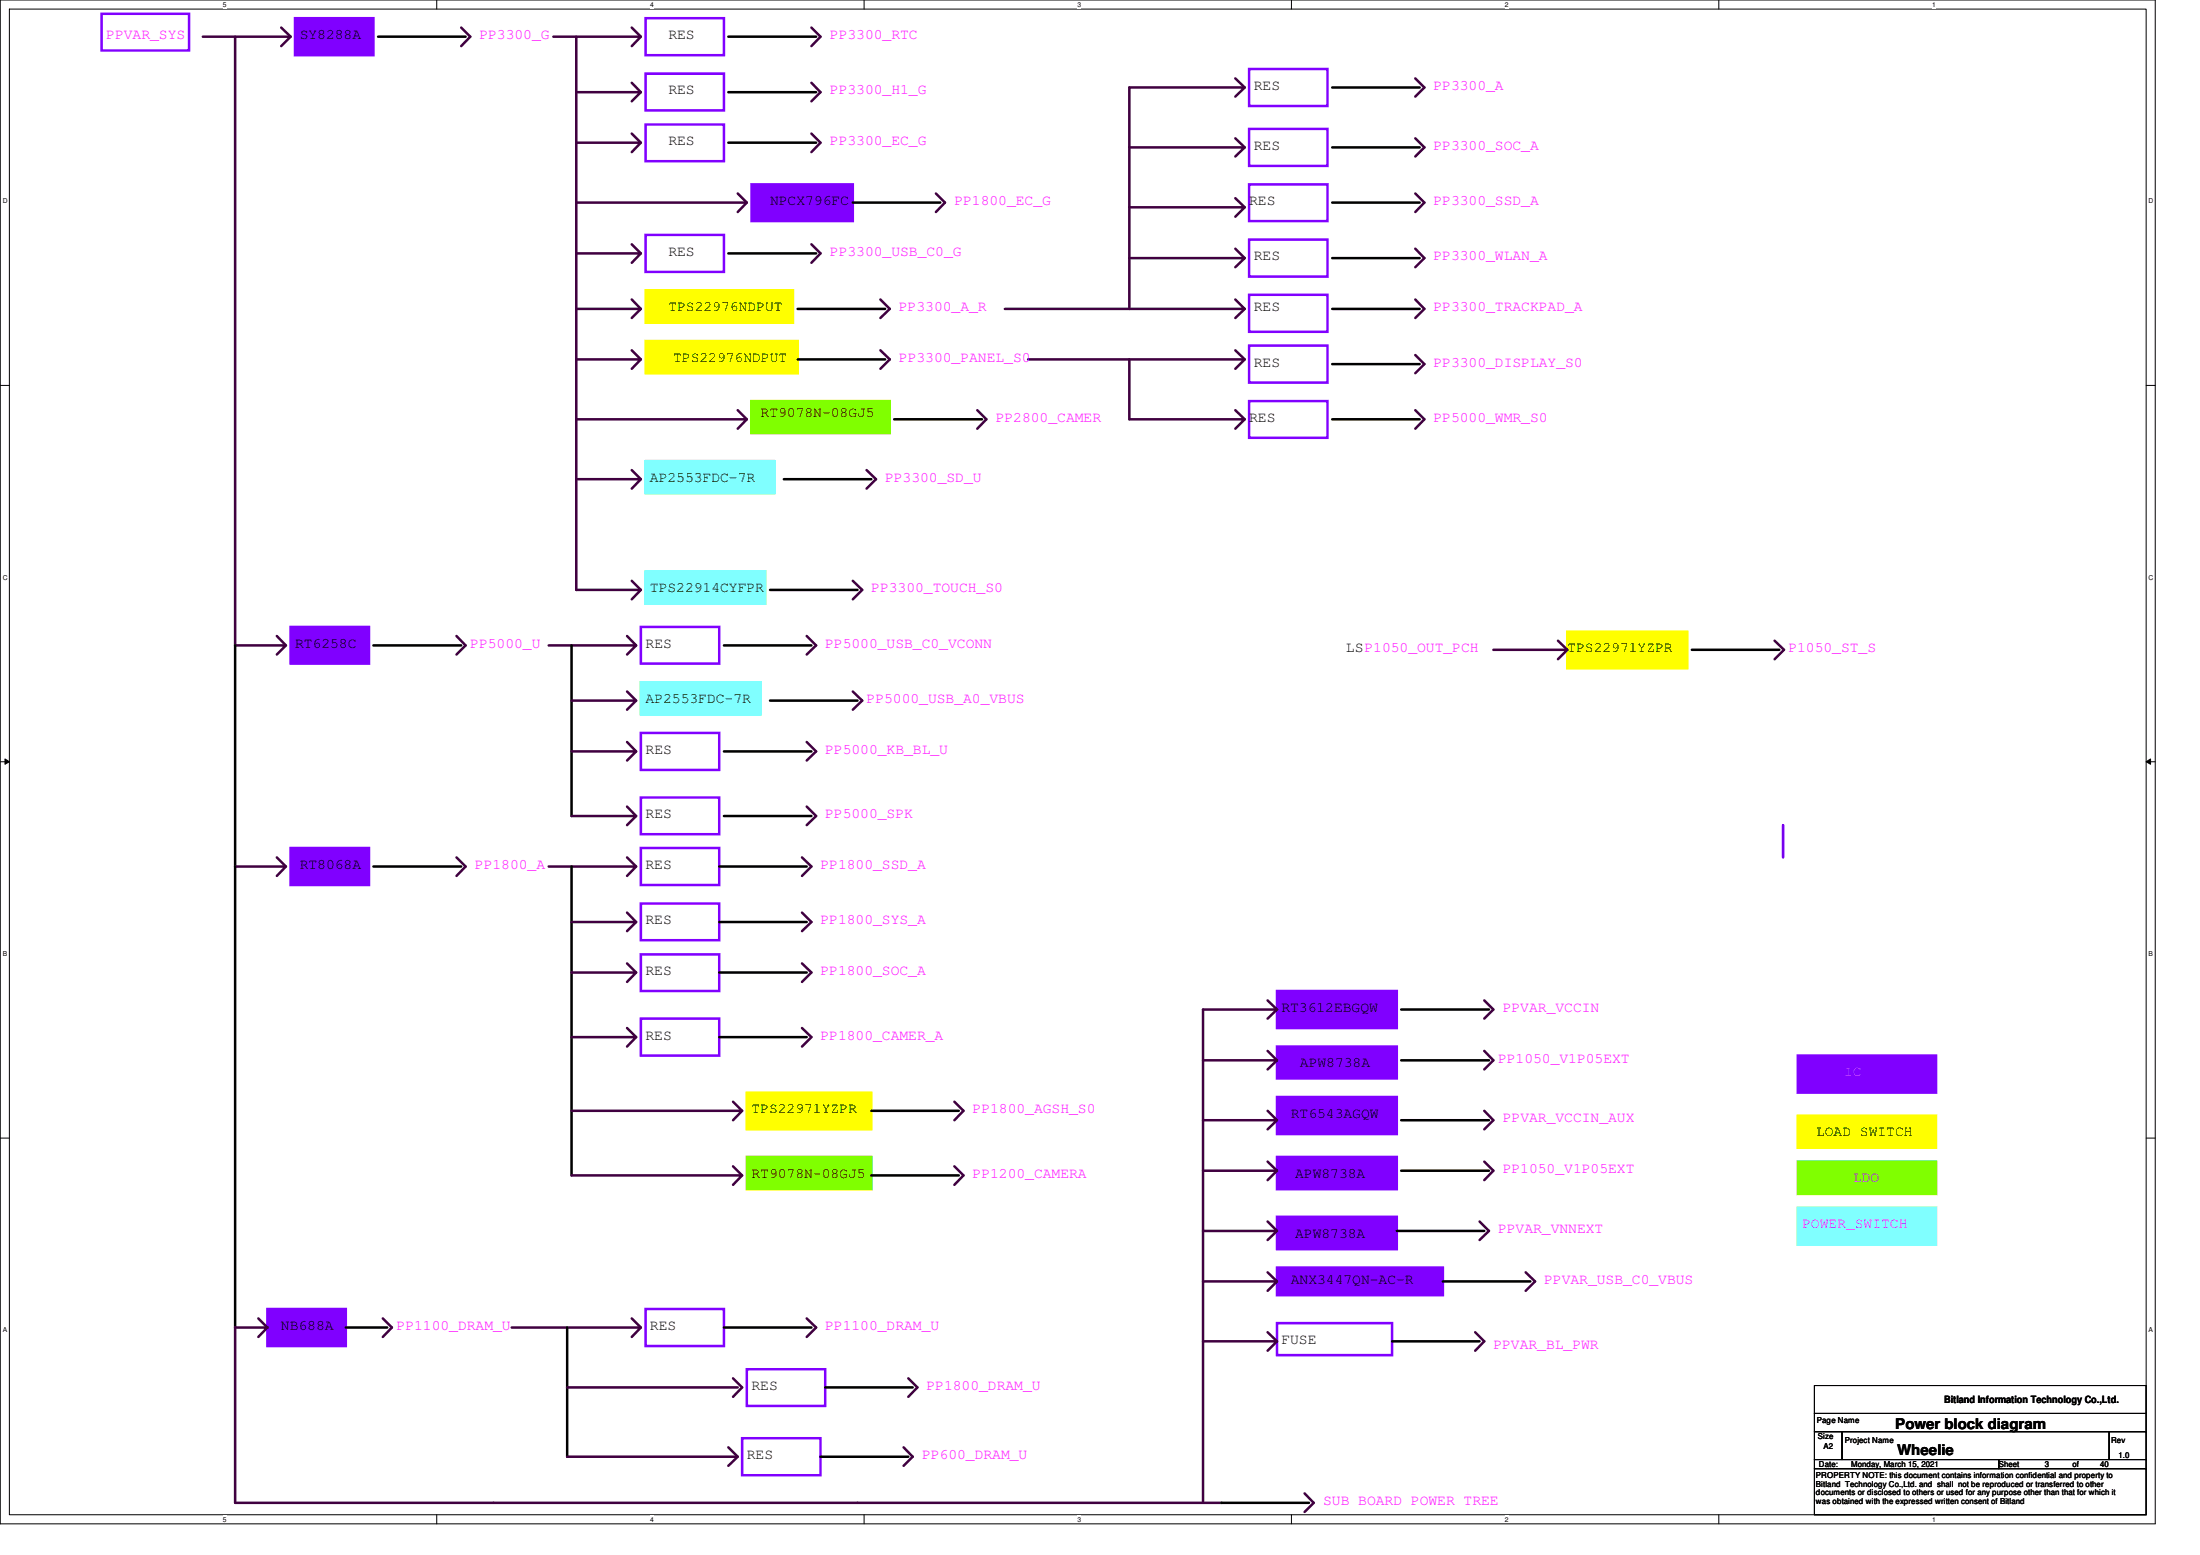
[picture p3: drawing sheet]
<svg xmlns="http://www.w3.org/2000/svg" width="297mm" height="210mm" viewBox="0 0 297 210" stroke-linecap="round" stroke-linejoin="round" font-family="sans-serif">
<path d="M0 0h291v205.7h-291zM1.3 1.2h288.5v203.3h-288.5z" fill="none" stroke="#000" stroke-width=".14"/>
<g fill="#fff">
<path d="M30.1 .1h.5v1h-.5z"/>
<path d="M30.1 204.6h.5v1h-.5z"/>
</g>
<path d="M59 0v1.2M59 204.5v1.2" fill="none" stroke="#000" stroke-width=".14"/>
<g fill="#fff">
<path d="M87.8 .1h.5v1h-.5z"/>
<path d="M87.8 204.6h.5v1h-.5z"/>
</g>
<path d="M116.7 0v1.2M116.7 204.5v1.2" fill="none" stroke="#000" stroke-width=".14"/>
<g fill="#fff">
<path d="M145.5 .1h.5v1h-.5z"/>
<path d="M145.5 204.6h.5v1h-.5z"/>
</g>
<path d="M174.4 0v1.2M174.4 204.5v1.2" fill="none" stroke="#000" stroke-width=".14"/>
<g fill="#fff">
<path d="M203.2 .1h.5v1h-.5z"/>
<path d="M203.2 204.6h.5v1h-.5z"/>
</g>
<path d="M232.1 0v1.2M232.1 204.5v1.2" fill="none" stroke="#000" stroke-width=".14"/>
<g fill="#fff">
<path d="M260.9 .1h.5v1h-.5z"/>
<path d="M260.9 204.6h.5v1h-.5z"/>
<path d="M.4 26.6h.6v1h-.6z"/>
<path d="M290.1 26.6h.6v1h-.6z"/>
<path d="M.4 77.4h.6v1h-.6z"/>
<path d="M290.1 77.4h.6v1h-.6z"/>
</g>
<path d="M0 52h1.3M289.8 52h1.2" fill="none" stroke="#000" stroke-width=".14"/>
<g fill="#fff">
<path d="M.4 128.2h.6v1h-.6z"/>
<path d="M290.1 128.2h.6v1h-.6z"/>
</g>
<path d="M0 102.8h1.3M.7 102.4l.6 .4-.6 .4zM289.8 102.8h1.2M289.8 102.8l.6-.4v.8z" fill="none" stroke="#000" stroke-width=".14"/>
<path d="M.7 102.4l.6 .4-.6 .4zM289.8 102.8l.6-.4v.8z" fill="#000"/>
<g fill="#fff">
<path d="M.4 179h.5v1h-.5z"/>
<path d="M290.1 179h.6v1h-.6z"/>
</g>
<path d="M0 153.6h1.3M289.8 153.6h1.2" fill="none" stroke="#000" stroke-width=".14"/>
<path d="M240.7 111.4v4.3" fill="none" stroke="#00f" stroke-width=".34"/>
<path d="M27.4 5h11.8l-1.2 1.2M31.7 5v82.1M38 3.7l1.2 1.3M62.3 3.7l1.2 1.3-1.2 1.2M74.7 5h11.8l-1.2 1.2M77.8 5v74.6M85.3 3.7l1.2 1.3M85.3 11.2l1.2 1.2M109.6 3.7l1.2 1.3-1.2 1.2M109.6 11.2l1.2 1.2M166.8 10.6l1.3 1.2M191.1 10.6l1.2 1.2" fill="none" stroke="#400040" stroke-width=".34"/>
<path d="M51.1 5h11.8M98.3 5h11.9" fill="none" stroke="#000" stroke-width=".34"/>
<path d="M39.8 2.5h10.6v5h-10.6z" fill-rule="evenodd" fill="#8000ff"/>
<path d="M39.8 2.5h10.6v5h-10.6z" fill="none" stroke="#8000ff" stroke-width=".34"/>
<path d="M172.4 156.2h16.2v4.3h-16.2z" fill-rule="evenodd" fill="#8000ff"/>
<path d="M172.4 156.2h16.2v4.3h-16.2z" fill="none" stroke="#8000ff" stroke-width=".34"/>
<path d="M172.4 133.8h16.2v5h-16.2z" fill-rule="evenodd" fill="#8000ff"/>
<path d="M87.2 16.8h10.5v5h-10.5zM172.4 133.8h16.2v5h-16.2z" fill="none" stroke="#8000ff" stroke-width=".34"/>
<path d="M211.6 85.3h16.2v4.9h-16.2z" fill-rule="evenodd" fill="#ff0"/>
<path d="M211.6 85.3h16.2v4.9h-16.2z" fill="none" stroke="#ff0" stroke-width=".34"/>
<path d="M87.2 31.7h10.5v5h-10.5z" fill="none" stroke="#8000ff" stroke-width=".34"/>
<path d="M242.7 150.6h18.7v4.3h-18.7z" fill-rule="evenodd" fill="#ff0"/>
<path d="M242.7 150.6h18.7v4.3h-18.7z" fill="none" stroke="#ff0" stroke-width=".34"/>
<path d="M87.2 46h20.5v4.4h-20.5z" fill-rule="evenodd" fill="#ff0"/>
<path d="M87.2 46h20.5v4.4h-20.5z" fill="none" stroke="#ff0" stroke-width=".34"/>
<path d="M168.7 24.9h10.5v4.9h-10.5zM86.5 114.5h10.6v5h-10.6zM100.8 184.8h10.6v5h-10.6z" fill="none" stroke="#8000ff" stroke-width=".34"/>
<path d="M86.5 92.1h16.2v4.3h-16.2z" fill-rule="evenodd" fill="#80ffff"/>
<path d="M86.5 92.1h16.2v4.3h-16.2z" fill="none" stroke="#80ffff" stroke-width=".34"/>
<path d="M87.2 77.1h16.1v4.4h-16.1z" fill-rule="evenodd" fill="#80ffff"/>
<path d="M87.2 77.1h16.1v4.4h-16.1z" fill="none" stroke="#80ffff" stroke-width=".34"/>
<path d="M39.2 114.5h10.6v5h-10.6z" fill-rule="evenodd" fill="#8000ff"/>
<path d="M39.2 114.5h10.6v5h-10.6z" fill="none" stroke="#8000ff" stroke-width=".34"/>
<path d="M39.2 84.6h10.6v5h-10.6z" fill-rule="evenodd" fill="#8000ff"/>
<path d="M39.2 84.6h10.6v5h-10.6zM86.5 137.5h10.6v5h-10.6zM87.2 176.7h10.5v5h-10.5z" fill="none" stroke="#8000ff" stroke-width=".34"/>
<path d="M242.7 156.8h18.7v4.4h-18.7z" fill-rule="evenodd" fill="#80ff00"/>
<path d="M242.7 156.8h18.7v4.4h-18.7z" fill="none" stroke="#80ff00" stroke-width=".34"/>
<path d="M87.2 9.9h10.5v5h-10.5zM168.7 54.1h10.5v5h-10.5z" fill="none" stroke="#8000ff" stroke-width=".34"/>
<path d="M172.4 141.3h16.2v4.3h-16.2z" fill-rule="evenodd" fill="#8000ff"/>
<path d="M172.4 141.3h16.2v4.3h-16.2z" fill="none" stroke="#8000ff" stroke-width=".34"/>
<path d="M87.2 39.2h19.9v4.4h-19.9z" fill-rule="evenodd" fill="#ff0"/>
<path d="M87.2 39.2h19.9v4.4h-19.9z" fill="none" stroke="#ff0" stroke-width=".34"/>
<path d="M13.7 1.9h11.8v4.9h-11.8zM168.7 9.3h10.5v5h-10.5zM100.2 194.1h10.6v5h-10.6z" fill="none" stroke="#8000ff" stroke-width=".34"/>
<path d="M242.7 163h18.7v5h-18.7z" fill-rule="evenodd" fill="#80ffff"/>
<path d="M242.7 163h18.7v5h-18.7z" fill="none" stroke="#80ffff" stroke-width=".34"/>
<path d="M168.7 17.4h10.5v5h-10.5z" fill="none" stroke="#8000ff" stroke-width=".34"/>
<path d="M172.4 164.3h16.2v4.3h-16.2z" fill-rule="evenodd" fill="#8000ff"/>
<path d="M86.5 107.7h10.6v4.9h-10.6zM86.5 128.8h10.6v5h-10.6zM172.4 164.3h16.2v4.3h-16.2z" fill="none" stroke="#8000ff" stroke-width=".34"/>
<path d="M101.5 24.9h13.6v4.9h-13.6z" fill-rule="evenodd" fill="#8000ff"/>
<path d="M101.5 24.9h13.6v4.9h-13.6zM168.7 46.7h10.5v4.9h-10.5z" fill="none" stroke="#8000ff" stroke-width=".34"/>
<path d="M172.4 148.1h16.2v5h-16.2z" fill-rule="evenodd" fill="#8000ff"/>
<path d="M172.4 148.1h16.2v5h-16.2z" fill="none" stroke="#8000ff" stroke-width=".34"/>
<path d="M172.4 171.1h22.4v3.7h-22.4z" fill-rule="evenodd" fill="#8000ff"/>
<path d="M172.4 171.1h22.4v3.7h-22.4z" fill="none" stroke="#8000ff" stroke-width=".34"/>
<path d="M101.5 54.1h18.6v4.4h-18.6z" fill-rule="evenodd" fill="#80ff00"/>
<path d="M101.5 54.1h18.6v4.4h-18.6z" fill="none" stroke="#80ff00" stroke-width=".34"/>
<path d="M100.8 147.5h16.8v4.9h-16.8z" fill-rule="evenodd" fill="#ff0"/>
<path d="M100.8 147.5h16.8v4.9h-16.8z" fill="none" stroke="#ff0" stroke-width=".34"/>
<path d="M100.8 156.2h16.8v4.3h-16.8z" fill-rule="evenodd" fill="#80ff00"/>
<path d="M100.8 156.2h16.8v4.3h-16.8z" fill="none" stroke="#80ff00" stroke-width=".34"/>
<path d="M242.7 142.5h18.7v5h-18.7z" fill-rule="evenodd" fill="#8000ff"/>
<path d="M242.7 142.5h18.7v5h-18.7z" fill="none" stroke="#8000ff" stroke-width=".34"/>
<path d="M36.1 176.7h10.6v5h-10.6z" fill-rule="evenodd" fill="#8000ff"/>
<path d="M87.2 2.5h10.5v5h-10.5zM86.5 98.9h10.6v5h-10.6zM86.5 122h10.6v4.9h-10.6zM36.1 176.7h10.6v5h-10.6zM172.4 178.6h15.6v4.3h-15.6z" fill="none" stroke="#8000ff" stroke-width=".34"/>
<path d="M87.2 62.2h17.4v4.4h-17.4z" fill-rule="evenodd" fill="#80ffff"/>
<path d="M87.2 62.2h17.4v4.4h-17.4z" fill="none" stroke="#80ffff" stroke-width=".34"/>
<path d="M168.7 32.3h10.5v5h-10.5zM168.7 39.8h10.5v5h-10.5zM86.5 84.6h10.6v5h-10.6z" fill="none" stroke="#8000ff" stroke-width=".34"/>
<g fill="none" stroke="#400040" stroke-width=".34">
<path d="M77.8 12.4h8.7l-1.2 1.3M77.8 19.3h8.7l-1.2 1.2M85.3 18l1.2 1.3M109.6 18l1.2 1.3-1.2 1.2M110.8 12.4l-1.2 1.3M152.5 19.9h15.6l-1.3 1.2M152.5 19.9v8.1M166.8 13l1.3-1.2h-15.6v8.1M166.8 18.7l1.3 1.2M191.1 18.7l1.2 1.2-1.2 1.2M192.3 11.8l-1.2 1.2M77.8 27.3h23l-1.2 1.3"/>
<path d="M77.8 34.2h8.7l-1.2 1.3M85.3 33l1.2 1.2M99.6 26.1l1.2 1.2M109.6 33l1.2 1.2-1.2 1.3M126.4 26.1l1.2 1.2-1.2 1.3M152.5 28h15.6l-1.3 1.3M152.5 28v6.8M152.5 34.8h15.6l-1.3 1.3M152.5 34.8v6.9M166.8 26.8l1.3 1.2M166.8 33.6l1.3 1.2M191.1 26.1l1.2 1.2-1.2 1.3"/>
<path d="M191.1 33.6l1.2 1.2-1.2 1.3M77.8 41.7h8.7l-1.2 1.2M77.8 48.5h8.7l-1.2 1.3M77.8 56.6h23l-1.2 1.3M85.3 40.4l1.2 1.3M85.3 47.3l1.2 1.2M99.6 55.4l1.2 1.2M118.9 40.4l1.2 1.3-1.2 1.2M118.9 47.3l1.2 1.2-1.2 1.3M131.9 55.4l1.3 1.2-1.3 1.3M138.8 48.5h29.3l-1.3 1.3M152.5 48.5v8.1h15.6l-1.3 1.3"/>
<path d="M166.8 47.3l1.3 1.2M166.8 55.4l1.3 1.2M166.8 40.4l1.3 1.3h-32.4M168.1 41.7l-1.3 1.2M191.1 40.4l1.2 1.3-1.2 1.2M191.1 47.9l1.2 1.2-1.2 1.3M191.1 55.4l1.2 1.2-1.2 1.3M77.8 64.7h8.7l-1.2 1.3M77.8 79.6h8.7l-1.2 1.3M85.3 63.5l1.2 1.2M85.3 78.4l1.2 1.2M115.1 78.4l1.3 1.2-1.3 1.3"/>
<path d="M117 63.5l1.3 1.2-1.3 1.3M31.7 87.1h6.9l-1.2 1.2M37.4 85.9l1.2 1.2M61.6 85.9l1.3 1.2-1.3 1.2M74.1 87.1h11.8l-1.2 1.2M77.2 94.6h8.7l-1.2 1.2M84.7 85.9l1.2 1.2M84.7 93.3l1.2 1.3M108.9 85.9l1.3 1.2-1.3 1.2M115.1 93.3l1.3 1.3-1.3 1.2M201.6 87.7h10l-1.2 1.3M210.4 86.5l1.2 1.2"/>
<path d="M239.6 86.5l1.3 1.2-1.3 1.3M31.7 117h6.9l-1.2 1.2M37.4 115.7l1.2 1.3M61.6 115.7l1.3 1.3-1.3 1.2M74.1 117h11.8l-1.2 1.2M77.2 101.4h8.7l-1.2 1.3M77.2 110.2h8.7l-1.2 1.2M84.7 100.2l1.2 1.2M84.7 108.9l1.2 1.3M84.7 115.7l1.2 1.3M108.3 115.7l1.3 1.3-1.3 1.2M108.9 100.2l1.3 1.2-1.3 1.3"/>
<path d="M108.9 108.9l1.3 1.3-1.3 1.2M77.2 124.5h8.7l-1.2 1.2M77.2 131.3h8.7l-1.2 1.2M77.2 140h8.7l-1.2 1.3M84.7 123.2l1.2 1.3M84.7 130l1.2 1.3M84.7 138.8l1.2 1.2M108.3 123.2l1.3 1.3-1.3 1.2M108.3 130l1.3 1.3-1.3 1.2M108.3 138.8l1.3 1.2-1.3 1.3M171.2 135l1.2 1.3M171.2 137.5l1.2-1.2h-10v66.6"/>
<path d="M200.4 135l1.2 1.3-1.2 1.2M77.2 149.9h23l-1.2 1.3M77.2 158.7h23l-1.2 1.2M99 148.7l1.2 1.2M99 157.4l1.2 1.3M128.9 148.7l1.2 1.2-1.2 1.3M128.9 157.4l1.2 1.3-1.2 1.2M162.4 143.1h10l-1.2 1.3M162.4 151.2h10l-1.2 1.2M162.4 158h10l-1.2 1.3M171.2 141.9l1.2 1.2M171.2 149.9l1.2 1.3"/>
<path d="M171.2 156.8l1.2 1.2M200.4 141.9l1.2 1.2-1.2 1.3M200.4 149.9l1.2 1.3-1.2 1.2M200.4 156.8l1.2 1.2-1.2 1.3M34.9 178l1.2 1.2M51.7 178l1.2 1.2-1.2 1.3M69.1 179.2h17.4l-1.2 1.3M85.3 178l1.2 1.2M108.9 178l1.3 1.2-1.3 1.3M162.4 166.2h10l-1.2 1.2M162.4 173h10l-1.2 1.2M171.2 164.9l1.2 1.3"/>
<path d="M171.2 171.7l1.2 1.3M171.2 179.8l1.2 1.3M199.2 179.8l1.2 1.3-1.2 1.2M199.8 164.9l1.2 1.3-1.2 1.2M206 171.7l1.3 1.3-1.3 1.2M34.9 180.5l1.2-1.3h-4.4v23.7h133.2M76.6 187.3h23M76.6 196.6h23l-1.3 1.3M98.3 195.4l1.3 1.2M99 186.1l1.2 1.2-1.2 1.3M122 195.4l1.2 1.2-1.2 1.3M122.6 186.1l1.3 1.2-1.3 1.3"/>
<path d="M162.4 181.1h10l-1.2 1.2M176.1 201.6l1.3 1.3-1.3 1.2"/>
</g>
<g fill="none" stroke="#000" stroke-width=".34">
<path d="M98.3 12.4h11.9M98.3 19.3h11.9M179.9 11.8h11.8M179.9 19.9h11.8M98.3 34.2h11.9M115.1 27.3h11.9M179.9 27.3h11.8M179.9 34.8h11.8M107.7 41.7h11.8M107.7 48.5h11.8M120.7 56.6h11.9M179.9 41.7h11.8"/>
<path d="M179.9 49.1h11.8M179.9 56.6h11.8M104 79.6h11.8M105.8 64.7h11.8M31.7 87.1v92.1M50.4 87.1h11.9M77.2 87.1v23.1M97.7 87.1h11.9M104 94.6h11.8M228.4 87.7h11.8M50.4 117h11.9M77.2 117v41.7"/>
<path d="M97.1 117h11.8M97.7 101.4h11.9M97.7 110.2h11.9M97.1 124.5h11.8M97.1 131.3h11.8M97.1 140h11.8M189.2 136.3h11.8M117.6 149.9h11.9M117.6 158.7h11.9M189.2 143.1h11.8M189.2 151.2h11.8M189.2 158h11.8"/>
<path d="M46.7 179.2h5.6M76.6 179.2v17.4M97.7 179.2h11.9M188.6 166.2h11.8M194.8 173h11.8M110.8 196.6h11.8M111.4 187.3h11.8M188 181.1h11.8M164.9 202.9h11.8"/>
</g>
<path d="M245 187h44.8v3.8h-44.8zM245 190.8h44.8v2.5h-44.8zM245 193.3h3.7v3.7h-3.7zM245 197h24.9v1.2h-24.9zM245 198.2h44.8v6.3h-44.8zM248.7 193.3h36.1v3.7h-36.1zM269.9 197h19.9v1.2h-19.9zM284.8 193.3h5v3.7h-5z" fill="none" stroke="#000" stroke-width=".14"/>
<g font-size="2" fill="#f0f">
<text x="14.3" y="5.3">PPVAR_SYS</text>
<text x="64.7" y="5.3">PP3300_G</text>
<text x="112.1" y="5.3">PP3300_RTC</text>
<text x="112.1" y="12.7">PP3300_H1_G</text>
<text x="193.5" y="12.1">PP3300_A</text>
<text x="112.1" y="19.6">PP3300_EC_G</text>
<text x="193.5" y="20.2">PP3300_SOC_A</text>
<text x="128.9" y="27.7">PP1800_EC_G</text>
<text x="193.5" y="27.7">PP3300_SSD_A</text>
<text x="112.1" y="34.5">PP3300_USB_C0_G</text>
<text x="193.5" y="35.1">PP3300_WLAN_A</text>
<text x="121.4" y="42">PP3300_A_R</text>
<text x="193.5" y="42">PP3300_TRACKPAD_A</text>
<text x="121.4" y="48.9">PP3300_PANEL_S0</text>
<text x="193.5" y="49.5">PP3300_DISPLAY_S0</text>
<text x="134.4" y="56.9">PP2800_CAMER</text>
<text x="193.5" y="56.9">PP5000_WMR_S0</text>
<text x="119.5" y="65">PP3300_SD_U</text>
<text x="117.6" y="80">PP3300_TOUCH_S0</text>
<text x="63.5" y="87.4">PP5000_U</text>
<text x="111.4" y="87.4">PP5000_USB_C0_VCONN</text>
<text x="241.5" y="88.1">P1050_ST_S</text>
<text x="117" y="94.9">PP5000_USB_A0_VBUS</text>
<text x="111.4" y="101.7">PP5000_KB_BL_U</text>
<text x="111.4" y="110.4">PP5000_SPK</text>
<text x="64.1" y="117.3">PP1800_A</text>
<text x="110.8" y="117.3">PP1800_SSD_A</text>
<text x="110.8" y="124.8">PP1800_SYS_A</text>
<text x="110.8" y="131.6">PP1800_SOC_A</text>
<text x="202.9" y="136.6">PPVAR_VCCIN</text>
<text x="110.8" y="140.3">PP1800_CAMER_A</text>
<text x="202.3" y="143.4">PP1050_V1P05EXT</text>
<text x="249" y="145.3">IC</text>
<text x="131.3" y="150.3">PP1800_AGSH_S0</text>
<text x="202.9" y="151.5">PPVAR_VCCIN_AUX</text>
<text x="131.3" y="159">PP1200_CAMERA</text>
<text x="202.9" y="158.4">PP1050_V1P05EXT</text>
<text x="250.2" y="159.6">LDO</text>
<text x="202.3" y="166.5">PPVAR_VNNEXT</text>
<text x="243.3" y="165.8">POWER_SWITCH</text>
<text x="208.5" y="173.3">PPVAR_USB_C0_VBUS</text>
<text x="53.5" y="179.5">PP1100_DRAM_U</text>
<text x="111.4" y="179.5">PP1100_DRAM_U</text>
<text x="201.6" y="182">PPVAR_BL_PWR</text>
<text x="125.1" y="187.6">PP1800_DRAM_U</text>
<text x="124.5" y="196.9">PP600_DRAM_U</text>
<text x="178.6" y="203.2">SUB BOARD POWER TREE</text>
</g>
<g font-size="2">
<text x="40.5" y="5.3">SY8288A</text>
<text x="90.3" y="5.3">RES</text>
<text x="90.2" y="12.7">RES</text>
<text x="169.3" y="12.1">RES</text>
<text x="90.3" y="19.6">RES</text>
<text x="169.3" y="20.2">RES</text>
<text x="104" y="27.7">NPCX796FC</text>
<text x="168.7" y="27.7">RES</text>
<text x="90.3" y="34.5">RES</text>
<text x="169.3" y="35.1">RES</text>
<text x="90.3" y="42">TPS22976NDPUT</text>
<text x="169.3" y="42">RES</text>
<text x="90.9" y="48.9">TPS22976NDPUT</text>
<text x="169.3" y="49.5">RES</text>
<text x="102.7" y="56.3">RT9078N-08GJ5</text>
<text x="168.7" y="56.9">RES</text>
<text x="87.8" y="65">AP2553FDC-7R</text>
<text x="87.8" y="80">TPS22914CYFPR</text>
<text x="39.8" y="87.4">RT6258C</text>
<text x="87.2" y="87.4">RES</text>
<text x="181.7" y="88.1">LSP1050_OUT_PCH</text>
<text x="211.6" y="88.1">TPS22971YZPR</text>
<text x="87.2" y="94.9">AP2553FDC-7R</text>
<text x="87.2" y="101.7">RES</text>
<text x="87.2" y="110.4">RES</text>
<text x="40.5" y="117.3">RT8068A</text>
<text x="87.2" y="117.3">RES</text>
<text x="87.2" y="124.8">RES</text>
<text x="87.2" y="131.6">RES</text>
<text x="173" y="136.6">RT3612EBGQW</text>
<text x="87.2" y="140.3">RES</text>
<text x="175.5" y="144.1">APW8738A</text>
<text x="101.5" y="150.3">TPS22971YZPR</text>
<text x="174.3" y="150.9">RT6543AGQW</text>
<text x="245.2" y="153.4">LOAD SWITCH</text>
<text x="101.5" y="159">RT9078N-08GJ5</text>
<text x="174.9" y="159">APW8738A</text>
<text x="174.9" y="167.1">APW8738A</text>
<text x="174.3" y="173.3">ANX3447QN-AC-R</text>
<text x="37.9" y="179.5">NB688A</text>
<text x="87.8" y="179.5">RES</text>
<text x="173" y="181.4">FUSE</text>
<text x="101.5" y="187.6">RES</text>
<text x="100.8" y="196.9">RES</text>
<text x="255.9" y="192.9">Power block diagram</text>
<text x="256.2" y="196.4">Wheelie</text>
</g>
<text font-size="1.4" x="262.5" y="189.4">Bitland Information Technology Co.,Ltd.</text>
<g font-size="1.1">
<text x="245.3" y="192.1">Page Name</text>
<text x="245.4" y="194.3">Size</text>
<text x="246.2" y="195.6">A2</text>
<text x="249.1" y="194.8">Project Name</text>
<text x="285" y="194.8">Rev</text>
<text x="286" y="196.8">1.0</text>
<text x="245.2" y="199.6">PROPERTY NOTE: this document contains information confidential and property to</text>
<text x="245.2" y="200.7">Bitland Technology Co.,Ltd. and shall not be reproduced or transferred to other</text>
<text x="245.2" y="201.8">documents or disclosed to others or used for any purpose other than that for which it</text>
<text x="245.2" y="203">was obtained with the expressed written consent of Bitland</text>
<text x="245.6" y="198.1">Date:</text>
<text x="249.9" y="198.1">Monday, March 15, 2021</text>
<text x="269.9" y="198.1">Sheet</text>
<text x="276.1" y="198.1">3</text>
<text x="279.8" y="198.1">of</text>
<text x="283.5" y="198.1">40</text>
</g>
<g font-size=".9">
<text x="30.1" y=".9">5</text>
<text x="87.8" y=".9">4</text>
<text x="145.5" y=".9">3</text>
<text x="203.2" y=".9">2</text>
<text x="260.9" y=".9">1</text>
<text x=".4" y="27.4">D</text>
<text x="290.1" y="27.4">D</text>
<text x=".4" y="78.2">C</text>
<text x="290.1" y="78.2">C</text>
<text x=".4" y="129">B</text>
<text x="290.1" y="129">B</text>
<text x=".4" y="179.8">A</text>
<text x="290.1" y="179.8">A</text>
<text x="30.1" y="205.4">5</text>
<text x="87.8" y="205.4">4</text>
<text x="145.5" y="205.4">3</text>
<text x="203.2" y="205.4">2</text>
<text x="260.9" y="205.4">1</text>
</g>
</svg>
